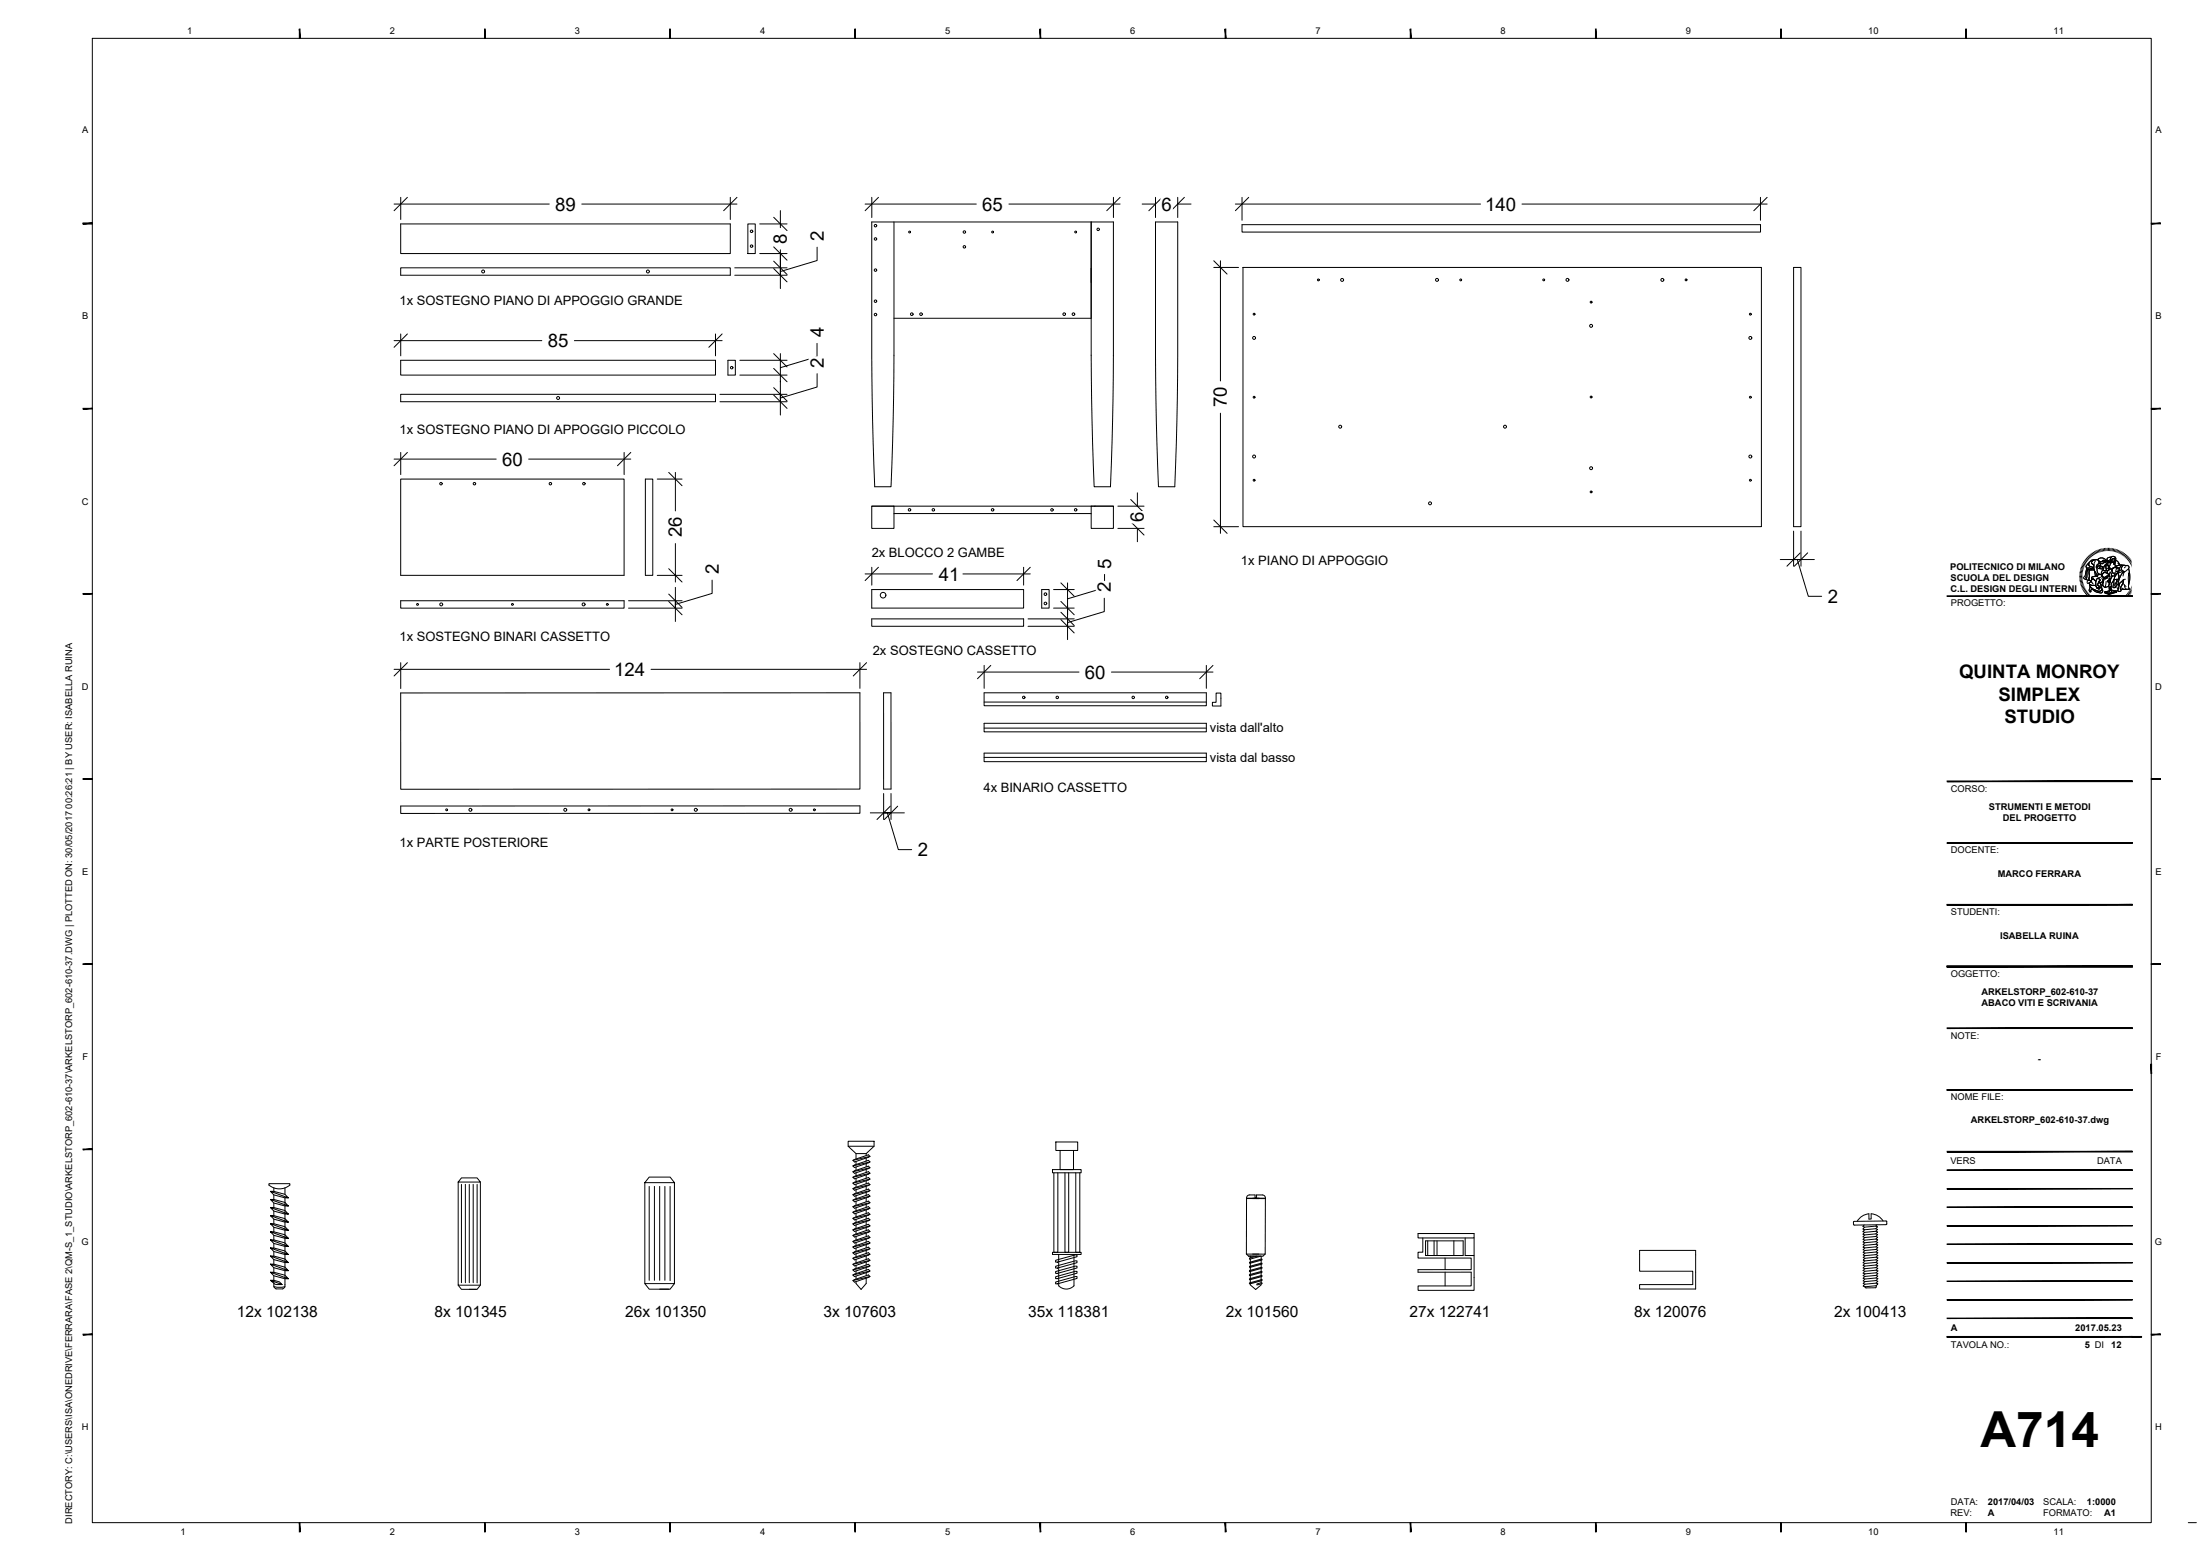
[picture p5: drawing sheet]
<svg xmlns="http://www.w3.org/2000/svg" width="594mm" height="420mm" viewBox="0 0 594 420" stroke-linecap="round" stroke-linejoin="round" font-family="sans-serif">
<!-- layer: ALTRE LINEE -->
<g fill="none" stroke="#000" stroke-width=".27">
<path d="M106.4 55.1h41.9M108.2 53.3v6M157.1 55.1h41.9M197.2 53.3v6M210.7 56.9v4.6M233.6 55.1h30M235.4 53.3v5.4M241.4 59.9v42l-.8 29.5h-4.4l-.8-29.5v-42h65.3l-.1 42-.7 29.5h-4.4l-.8-29.5v-42M272.4 55.1h30.1M300.7 53.3v5.4M308.4 55.1h3.6M312 59.9h6v42l-.8 29.5h-4.4l-.7-29.5z"/>
<path d="M312 53.3v5.4M318 55.1h3.6M318 53.3v5.4M333.6 55.1h66.2M335.4 53.3v6.2M411 55.1h66.2M475.4 53.3v6.2M108.2 72.3h89v2h-89zM108.2 60.5h89v8h-89zM198.4 74.3h14.1M198.4 72.3h14.1M201.9 60.5h2v8h-2z"/>
<path d="M205.2 60.5h7.3M205.2 68.5h7.3M210.7 72.3v2v-2M210.7 67.5v4.8M210.7 74.3v3.6M220.6 66.7v3.7l-9.9 2.9M327.8 72.2h6.7M329.6 70.4v32.5M335.4 60.7h140v2h-140zM335.6 72.2h140v70h-140zM484.3 72.2h2v70h-2zM106.4 92h39.9"/>
<path d="M108.2 97.3h85v4h-85zM108.2 90.2v5.9M155.1 92h39.9M193.2 90.2v5.9M196.6 97.3h2v4h-2zM199.8 97.3h12.7M210.7 95.5v11M220.6 92.7v3.6l-9.9 3M241.4 85.9h53.3M108.2 106.5h85v2h-85zM194.4 108.5h18.1M194.4 106.5h18.1"/>
<path d="M199.8 101.3h12.7M210.7 106.5v2v-2M210.7 108.5v3.6M220.6 100.9v3.6l-9.9 3M329.6 111.6v32.4M106.4 124h27.6M108.2 129.4h60.3v26h-60.3zM108.2 122.2v6M142.8 124h27.5M168.5 122.2v6M174.3 129.4h2v26h-2zM177.5 129.4h6.7"/>
<path d="M182.4 127.6v10.4M235.4 136.7h60.3M235.4 136.7h6v6h-6zM241.4 138.7h53.3M294.7 136.7h6v6h-6zM295.6 136.7h5.1M301.9 136.7h7M307.1 133.1v3.6M177.5 155.4h6.7M182.4 146.8v10.4M182.4 158.6v3.6M192.3 156.6v3.6l-9.9 3"/>
<path d="M233.6 155h18.2M235.4 159.2h41v5h-41zM235.4 153.2v4.8M260 155h18.2M276.4 153.2v4.8M281.3 159.2h2v5h-2zM284.5 159.2h5.6M288.3 157.4v9.7M298.3 155.1v3.6l-10 3M301.9 142.7h7M307.1 142.7v3.6M327.8 142.2h6.7"/>
<path d="M480.7 151.1h3.6M484.3 151.1h2h-2M484.3 143.4v9.5M485.3 151.1l3 9.9h3.6M486.3 143.4v9.5M486.3 151.1h3.6M108.2 162.2h60.3v2h-60.3zM108.2 178.9v7M169.7 162.2h14.5M169.7 164.2h14.5M182.4 162.2v2v-2M182.4 164.2v3.6"/>
<path d="M232.2 178.9v7M235.4 167.1h41v2h-41zM265.8 179.7v6.2M277.6 167.1h12.5M277.6 169.1h12.5M284.5 164.2h5.6M288.3 167.1v2v-2M288.3 169.1v3.6M298.2 161.5v3.6l-9.9 3M325.8 179.7v6.2M106.4 180.7h58.2M108.2 187.1h124v26h-124z"/>
<path d="M175.8 180.7h58.2M238.6 187.1h2v26h-2zM264 181.5h27.4M265.7 187.1h60.1v3.5h-60.1zM265.7 195.3h60.1v2.3h-60.1zM265.7 189.6h60.1M265.7 196.6h60.1M300.1 181.5h27.5M328.4 187.1h1.3v3.5h-2.3v-1h1zM108.2 217.6h124v2l-124 .1zM235 219.5h3.6M238.6 219.5h2h-2"/>
<path d="M238.6 214.3v7M239.6 219.5l3 9.9h3.6M240.6 214.3v7M240.6 219.5h3.6M265.7 203.4h60.1v2.3h-60.1zM265.7 204.5h60.1"/>
</g>
<!-- layer: viti -->
<g fill="none" stroke="#000" stroke-width=".27">
<circle cx="130.5" cy="73.3" r=".4"/>
<circle cx="175" cy="73.3" r=".4"/>
<circle cx="202.9" cy="66.5" r=".33"/>
<circle cx="202.9" cy="62.5" r=".33"/>
<circle cx="236.4" cy="60.9" r=".33"/>
<circle cx="236.4" cy="64.5" r=".33"/>
<circle cx="236.4" cy="72.9" r=".33"/>
<circle cx="245.6" cy="62.7" r=".25"/>
<circle cx="260.4" cy="66.7" r=".33"/>
<circle cx="260.4" cy="62.7" r=".33"/>
<circle cx="268" cy="62.7" r=".25"/>
<circle cx="290.5" cy="62.7" r=".25"/>
<circle cx="296.5" cy="61.9" r=".33"/>
<circle cx="356" cy="75.6" r=".25"/>
<circle cx="362.4" cy="75.6" r=".4"/>
<circle cx="388" cy="75.6" r=".4"/>
<circle cx="394.4" cy="75.6" r=".25"/>
<circle cx="416.9" cy="75.6" r=".25"/>
<circle cx="423.3" cy="75.6" r=".4"/>
<circle cx="448.9" cy="75.6" r=".4"/>
<circle cx="455.3" cy="75.6" r=".25"/>
<circle cx="197.6" cy="99.3" r=".33"/>
<circle cx="236.4" cy="84.9" r=".33"/>
<circle cx="236.4" cy="81.3" r=".33"/>
<circle cx="246.2" cy="84.8" r=".35"/>
<circle cx="248.7" cy="84.8" r=".35"/>
<circle cx="287.4" cy="84.8" r=".35"/>
<circle cx="289.9" cy="84.8" r=".35"/>
<circle cx="338.6" cy="91.2" r=".4"/>
<circle cx="338.6" cy="84.8" r=".25"/>
<circle cx="429.7" cy="88" r=".4"/>
<circle cx="429.7" cy="81.6" r=".25"/>
<circle cx="472.7" cy="91.2" r=".4"/>
<circle cx="472.7" cy="84.8" r=".25"/>
<circle cx="150.7" cy="107.5" r=".4"/>
<circle cx="338.6" cy="107.3" r=".25"/>
<circle cx="361.9" cy="115.2" r=".4"/>
<circle cx="406.4" cy="115.2" r=".4"/>
<circle cx="429.7" cy="107.2" r=".25"/>
<circle cx="472.7" cy="107.3" r=".25"/>
<circle cx="119.1" cy="130.6" r=".33"/>
<circle cx="128.1" cy="130.6" r=".33"/>
<circle cx="148.6" cy="130.6" r=".33"/>
<circle cx="157.7" cy="130.6" r=".33"/>
<circle cx="245.6" cy="137.7" r=".33"/>
<circle cx="252" cy="137.7" r=".33"/>
<circle cx="268" cy="137.7" r=".33"/>
<circle cx="284.1" cy="137.7" r=".33"/>
<circle cx="290.5" cy="137.7" r=".33"/>
<circle cx="338.6" cy="123.3" r=".4"/>
<circle cx="338.6" cy="129.7" r=".25"/>
<circle cx="386.2" cy="135.9" r=".4"/>
<circle cx="429.7" cy="126.4" r=".4"/>
<circle cx="429.7" cy="132.8" r=".25"/>
<circle cx="472.7" cy="123.3" r=".4"/>
<circle cx="472.7" cy="129.7" r=".25"/>
<circle cx="112.7" cy="163.2" r=".25"/>
<circle cx="119.1" cy="163.2" r=".4"/>
<circle cx="138.4" cy="163.2" r=".25"/>
<circle cx="157.6" cy="163.2" r=".4"/>
<circle cx="164" cy="163.2" r=".25"/>
<circle cx="238.5" cy="160.7" r=".76"/>
<circle cx="282.3" cy="162.9" r=".35"/>
<circle cx="282.3" cy="160.4" r=".35"/>
<circle cx="276.4" cy="188.3" r=".33"/>
<circle cx="285.5" cy="188.3" r=".33"/>
<circle cx="306" cy="188.3" r=".33"/>
<circle cx="315.1" cy="188.3" r=".33"/>
<circle cx="120.6" cy="218.7" r=".25"/>
<circle cx="127" cy="218.7" r=".4"/>
<circle cx="152.6" cy="218.7" r=".4"/>
<circle cx="159" cy="218.7" r=".25"/>
<circle cx="181.5" cy="218.7" r=".25"/>
<circle cx="187.9" cy="218.7" r=".4"/>
<circle cx="213.5" cy="218.7" r=".4"/>
<circle cx="219.9" cy="218.7" r=".25"/>
</g>
<!-- layer: G-ANNO-GEOMETRY -->
<g fill="none" stroke="#000" stroke-width=".27">
<path d="M78.3 320a4.4 4.4 0 0 1-5.7 0v-.4h5.7v.4M123.7 319.2v27.8h6v-27.8M124.6 318.1h4.2l.9 1.1h-6zM124.6 319.8v26.6M125.7 319.8v26.6M126.7 319.8v26.6M127.8 319.8v26.6M128.8 319.8v26.6M174.1 319.3h8l-1.1-1.5h-5.7l-1.2 1.5v27.3h8v-27.3M229 308.2h7v1.3l-2.1 2h-2.7l-2.2-2zM229 309.5h7M230.3 313.3l4.2-1.5 .4 .5-4.2 1.5z"/>
<path d="M230.3 314.8l4.2-1.5 .4 .4-4.2 1.6zM230.3 316.4l4.2-1.5 .4 .4-4.2 1.5zM230.3 317.9l4.2-1.5 .4 .4-4.2 1.5zM230.3 319.5l4.2-1.5 .4 .4-4.2 1.5zM231.2 311.5v1.5M231.2 313.6v.8M231.2 315.1v.9M231.2 316.7v.8M231.2 318.2v.9M231.2 319.8v.8M233.9 311.5v.5M233.9 312.7v.8"/>
<path d="M233.9 314.2v.9M233.9 315.8v.8M233.9 317.3v.9M233.9 318.8v.9M234.9 312.3l-4.6 1M234.9 313.7l-4.6 1.1M234.9 315.3l-4.6 1.1M234.9 316.8l-4.6 1.1M234.9 318.4l-4.6 1.1M234.9 319.9l-4.6 1.1M284.2 315.8h7.7v.9h-7.7zM284.6 316.7v21.5h1.1v-21.5"/>
<path d="M285.1 308.4h5.9v2.3h-5.9zM286.3 310.7v5.1h3.6v-5.1M287.6 316.7v21.5h1v-21.5M290.5 316.7v21.5h1.1v-21.5M73 326.1l.9 .9 3 .8h1l-4.9-1.7h.9l3 .8 1 .9M73 323.9l.9 .9 3 .8h1l-4.9-1.7h.9l3 .8 1 .9M73 321.7l.9 .9 3 .9h1l-4.9-1.8h.9l3 .8 1 1M73 330.4l.9 1 3 .8h1l-4.9-1.8h.9l3 .8 1 1M73 328.3l.9 .9 3 .8h1l-4.9-1.7h.9l3 .8 1 .9M73 334.8l.9 1 3 .8h1l-4.9-1.8h.9l3 .8 1 1M73 332.6l.9 1 3 .8h1l-4.9-1.8h.9l3 .8 1 1M73 339.2l.9 .9 3 .8h1l-4.9-1.7h.9l3 .8 1 .9"/>
<path d="M73 337l.9 .9 3 .8h1l-4.9-1.7h.9l3 .8 1 .9M73.9 320.8v.9M73.9 322.6v1.3M73.9 324.8v1.3M73.9 327v1.3M73.9 329.2v1.2M73.9 331.4v1.2M73.9 333.6v1.2M73.9 335.8v1.2M73.9 337.9v1.3M76.9 323.5v23.8l-.3 .6-2.1 .1-.4-.3-.1-.4-.1-2.8M76.9 320.8v1.7"/>
<path d="M175.3 320.4v25.3M176.7 320.4v25.3M178.1 320.4v25.3M179.5 320.4v25.3M181 320.4v25.4M230.3 321l4.2-1.5 .4 .4-4.2 1.5zM230.3 322.6l4.2-1.5 .4 .4-4.2 1.5zM230.3 324.1l4.2-1.5 .4 .4-4.2 1.5zM230.3 325.8l4.2-1.5 .4 .5-4.2 1.5zM230.3 327.3l4.2-1.5 .4 .4-4.2 1.6zM230.3 329l4.2-1.5 .4 .4-4.2 1.5zM230.3 330.5l4.2-1.5 .4 .4-4.2 1.5z"/>
<path d="M230.3 332.1l4.2-1.5 .4 .4-4.2 1.5zM230.3 333.6l4.2-1.5 .4 .4-4.2 1.5zM230.3 335.2l4.2-1.5 .4 .4-4.2 1.6zM230.3 336.7l4.2-1.5 .4 .4-4.2 1.5zM230.3 338.3l4.2-1.5 .4 .4-4.2 1.5zM230.3 339.8l4.2-1.5 .4 .4-4.2 1.5zM231.2 321.3v.9M231.2 322.9v.8M231.2 324.4v1.1M231.2 326.1v.9M231.2 327.6v1M231.2 329.3v.8"/>
<path d="M231.2 330.8v.9M231.2 332.4v.8M231.2 333.9v.9M231.2 335.5v.8M231.2 337v.9M231.2 338.6v.8M233.9 320.3v1M233.9 321.9v.9M233.9 323.5v1M233.9 325.2v.8M233.9 326.7v1M233.9 328.3v.9"/>
<path d="M233.9 329.8v1M233.9 331.5v.8M233.9 333v.9M233.9 334.6v.8M233.9 336.1v.9M233.9 337.6v.9M233.9 339.1v1M234.9 321.5l-4.6 1.1M234.9 323l-4.6 1.1M234.9 324.8l-4.6 1M234.9 326.2l-4.6 1.1M234.9 327.9l-4.6 1.1"/>
<path d="M234.9 329.4l-4.6 1.1M234.9 331l-4.6 1.1M234.9 332.5l-4.6 1.1M234.9 334.1l-4.6 1.1M234.9 335.6l-4.6 1.1M234.9 337.2l-4.6 1.1M234.9 338.7l-4.6 1.1M284.2 338.2h7.7v.5h-7.7zM285.9 338.7v8.5a2.85 2.85 0 0 0 4.1 0v-8.5M336.6 338.6h3.4M336.6 323.5h5.1M336.6 323.6l5.1 .1"/>
<path d="M337.6 340v.8M337.6 339.2v.5M338.3 338.6h3.3l.1-15.1a.8 .8 0 0 0-.8-.8h-1.6v.8h-.4v-.8h-1.5a.82 .82 0 0 0-.8 .8v15.1l.6 .6h3.8l.6-.6M339.4 339.2l-2 .5v.3l3.1-.8M340.6 339.2v.8M382.9 333.1h15.2v1.2h-15.2zM384.2 334.3v3.8h-1.3v1.6h14.4v3.1h-14.4v.7h14.4v3.7h-14.4v1.2h15.2v-9.4h-2.5v-4.7M385 335.1h10.1v3.9h-10.1zM385.5 335.1v3.9M387.3 335.1v3.9M388 335.1v3.9M390.2 339.7v3.1"/>
<path d="M392.6 335.1v3.9M398.1 334.3v4.7M442.8 337.6h15.1v10.5h-15.1v-1.2h14.3v-3.6h-14.3zM504.7 327.7v1.5h.6v-1.5M73 343.5l.9 1 3 .8h1l-4.9-1.8h.9l3 .8 1 1M73 341.4l.9 .9 3 .8h1l-4.9-1.7h.9l3 .8 1 .9M73 345.7l1.2 1.1 2 .1-3.2-1.2h.9l1.6 .4 .7 .8M73.9 340.1v1.3M73.9 342.3v1.2M74.1 347.5l1.1 .1 1.6-.1M123.7 347l.9 1.2h4.2l.9-1.2M126.7 348.2h1.9"/>
<path d="M174.1 346.6l1.2 1.5h5.7l1.1-1.5M178.1 348.1h2.5M230.3 341.4l4.2-1.5 .4 .4-4.2 1.5zM230.3 342.9l4.2-1.5 .4 .4-4.2 1.5zM230.3 344.3l4.2-1.5 .4 .4-4.2 1.5zM230.3 345.8l4.2-1.5 .4 .4-4.2 1.5zM231.2 340.1v.9M231.2 341.7v.8M231.2 343.2v.7M231.2 344.6v.8M233.9 345.1v1.5l-1.4 1.6-1.3-1.6v-.5M233.9 340.8v.8"/>
<path d="M233.9 342.3v.7M233.9 343.6v.9M234.9 340.3l-4.6 1.1M234.9 341.8l-4.6 1.1M234.9 343.2l-4.6 1.1M234.9 344.7l-4.6 1.1M285.1 340.3l5.7-1.4v.4l-5.3 1.5h-.4zM285.1 341.9l5.7-1.4v.5l-5.3 1.4h-.4zM285.1 343.3l5.7-1.4v.5l-5.3 1.4h-.4zM285.1 344.8l5.7-1.5v.5l-5.3 1.5h-.4zM285.1 346.2l5.7-1.5v.5l-5.3 1.5h-.4zM337.4 344.2l3.4-.9v.3l-3.2 .8h-.2z"/>
<path d="M337.4 345.3l3.4-.9v.3l-3.2 .8h-.2zM337.4 346.4l3.4-.8v.2l-3.2 .9h-.2zM337.4 340.9l3.4-.9v.2l-3.2 .9h-.2zM337.4 342l3.4-.9v.2l-3.2 .9h-.2zM337.4 343.1l3.4-.9v.3l-3.2 .8h-.2zM337.6 346.7v.3l1.5 1.2 1.4-1.2v-.3M337.6 344.4v.8M337.6 345.5v.9M337.6 341.1v.8M337.6 342.2v.8M337.6 343.3v.8M339.4 346.7l1.4-.3v.2l-1.2 .3h-.2z"/>
<path d="M340.5 345.6h.1M340.5 344.7v.9M340.5 345.9v.5M340.6 343.6l-.1 .8M340.6 341.4v.8M340.6 342.5v.8M340.6 340.3v.8M390.2 343.5v3.7"/>
</g>
<!-- layer: 0 -->
<g fill="none" stroke="#000" stroke-width=".27">
<path d="M110 53.3l-3.6 3.6M199 53.3l-3.6 3.6M208.9 58.7l3.6 3.6M237.2 53.3l-3.6 3.6M302.5 53.3l-3.6 3.6M313.8 53.3l-3.6 3.6M319.8 53.3l-3.6 3.6M337.2 53.3l-3.6 3.6M477.2 53.3l-3.6 3.6M208.9 66.7l3.6 3.6M208.9 70.5l3.6 3.6M208.9 72.5l3.6 3.6"/>
<path d="M327.8 70.4l3.6 3.6M110 90.2l-3.6 3.6M195 90.2l-3.6 3.6M208.9 95.5l3.6 3.6M208.9 99.5l3.6 3.6M208.9 104.7l3.6 3.6M208.9 106.7l3.6 3.6M110 122.2l-3.6 3.6M170.3 122.2l-3.6 3.6M180.6 127.6l3.6 3.6M305.3 134.9l3.6 3.6M180.6 153.6l3.6 3.6"/>
<path d="M237.2 153.2l-3.6 3.6M278.2 153.2l-3.6 3.6M286.5 157.4l3.6 3.6M305.3 140.9l3.6 3.6M327.8 140.4l3.6 3.6M486.1 149.3l-3.6 3.6M488.1 149.3l-3.6 3.6M110 178.9l-3.6 3.6M180.6 160.4l3.6 3.6M180.6 162.4l3.6 3.6M234 178.9l-3.6 3.6M267.6 179.7l-3.6 3.6"/>
<path d="M286.5 162.4l3.6 3.6M286.5 165.3l3.6 3.6M286.5 167.3l3.6 3.6M327.6 179.7l-3.6 3.6M240.4 217.7l-3.6 3.6M242.4 217.7l-3.6 3.6M500.6 329.9l8.7-.2 .2 .2v.6l-.2 .2-8.6 .1-.2-.2zM504.7 327.8l-1.1 .2-1 .5-1.1 1.3M505.3 327.8l1.1 .2 1 .5 1.1 1.2M506.5 331.1l.5 .2-.5 .5-3 .3-.5-.2 .5-.5M506.5 331.8l.5 .2-.5 .5-3 .3-.5-.2 .5-.5M506.5 332.5l.5 .2-.5 .5-3 .3-.5-.2 .5-.5"/>
<path d="M506.5 333.2l.5 .2-.5 .5-2.9 .3-.6-.2 .5-.5M506.5 333.9l.5 .2-.4 .5-3 .3-.5-.2 .5-.5M506.6 334.6l.5 .2-.5 .5-3 .3-.5-.2 .5-.5M506.6 335.3l.5 .2-.5 .5-3 .3-.5-.2 .5-.5M506.6 336l.5 .2-.5 .5-3 .3-.5-.2 .5-.5M506.6 336.7l.5 .2-.5 .5-3 .3-.5-.2 .5-.5M506.6 337.4l.5 .2-.5 .5-3 .3-.5-.2 .5-.5M506.6 338.1l.5 .2-.5 .5-3 .3-.5-.2 .5-.5M506.6 338.8l.5 .2-.5 .5-3 .3-.5-.2 .5-.5M506.6 339.5l.5 .2-.5 .5-3 .3-.5-.2 .5-.5M506.9 330.7l-.4 .4-3 .3-.5-.2 .4-.4M503.6 346.8l-.5 .5 .5 .2"/>
<path d="M503.6 343.3l-.5 .5 .5 .2M503.6 344l-.5 .5 .5 .2M503.6 347.5h.1M506.6 340.2l.5 .2-.5 .5-3 .3-.5-.2 .5-.5M506.6 340.9l.5 .2-.5 .5-3 .3-.5-.2 .5-.5M506.6 341.6l.5 .2-.5 .5-3 .3-.5-.2 .5-.5M506.6 344.4l.5 .2-.5 .5-3 .3-.5-.2 .5-.5M506.6 342.3l.5 .2-.5 .5-3 .3-.5-.2 .5-.5M506.6 345.1l.5 .2-.5 .5-3 .3-.5-.2 .5-.5M506.6 345.8l.5 .2-.5 .5-3 .3-.5-.2 .5-.5M506.6 343l.5 .2-.5 .5-3 .3M506.6 346.5l.5 .2-.5 .5-3 .3"/>
<path d="M506.6 343.7l.5 .2-.5 .5-3 .3M506.6 347.2l-.2 .5-2.5 .1-.2-.3"/>
</g>
<!-- layer: G-ANNO-LOGO -->
<g fill="none" stroke="#000" stroke-width=".27">
<path d="M561.6 155.7h.6M561.6 155.3h.6M561.6 154.9l.7 .1M561.6 154.6l.7 .1M561.7 154.2l.7 .2M561.8 153.9l.6 .1M561.9 153.5l.6 .2M562 153.2l.6 .2M562.1 152.9l.6 .2M562.2 152.5l.6 .3M562.2 156h-.6M562.3 156.3l-.7 .1"/>
<path d="M562.3 156.6l-.7 .1M562.4 157l-.7 .1M562.4 152.2l.6 .3M562.4 157.3l-.6 .1M562.5 157.6l-.6 .2M562.6 151.9l.5 .3M562.6 157.9l-.6 .2M562.7 158.2l-.6 .2M562.7 151.6l.6 .4M562.8 158.5l-.6 .3M562.9 151.3l.6 .4M563 158.8l-.6 .3"/>
<path d="M563.1 159.1l-.6 .3M563.2 151l.5 .4M563.3 159.4l-.6 .3M563.4 150.7l.5 .5M563.4 153.3l.7 .1a.85 .85 0 0 0 1.3-.2l.1 .6-.9 .1a.78 .78 0 0 1-1.2-.5zM563.5 153.3v.4M563.5 159.6l-.6 .4M563.6 150.5l.5 .4M563.6 153.8l-.2 .6-.2 1.3-.3 .7 .4 .1M563.7 159.9l-.6 .4M563.7 152.3l.4-.2-.1 .3a.83 .83 0 0 0 1 .7l.3 .2-.1 .1a.74 .74 0 0 1-1.1 0h-.3a.51 .51 0 0 1-.5-.4 .51 .51 0 0 1 .3-.6zM563.9 150.2l.4 .5"/>
<path d="M563.9 153.8l-.3 .5-.1 1.6-.2 .6 .7 .2M563.9 153.8l.4 .1-.2 .5 .1 1.2-.1 1-.1 .1a.44 .44 0 0 1-.6-.2 .44 .44 0 0 1 .1-.6l.1-1.4zM564.1 152.1l-.6 .5a.44 .44 0 0 0-.2 .5 .44 .44 0 0 0 .5 .3h.6a.65 .65 0 0 0 1-.2M564.1 150l.5 .5M564.1 157.4v.1a1.21 1.21 0 0 0 1.8 .4M564.2 151.8l.6-.5 1.3-.2a1 1 0 0 0-1.2 1l.5 .4v.7l-.6-.1a.67 .67 0 0 1-.8-.7zM564.3 157.8l.1 .5 .7 .7 1.9 .9M564.3 157.8l.6 .3 1-.2 .5 .8-.1 .2 .2-.2 .3 .4-.2-.5 .3 .4-.1-.5 .4 .1-.8-.6 .3-.8 .4 .2 .3 1a.79 .79 0 0 1 .1 .9 .79 .79 0 0 1-.9 .3l-1.7-.8-.5-.5zM564.3 153.9l1.2-.1 .6 1.2-.1 .5-.3 .1a.6 .6 0 0 0-.7 .1 .6 .6 0 0 0-.2 .6l.2 .1-.4 .5a.56 .56 0 0 1-.5-.8v-1.7zM564.3 153.9l-.2 .6 .1 2.2M564.4 149.7l.4 .6M564.4 158.4v.2a.82 .82 0 0 0 0 1.2l.3-.2-.2-.1a.51 .51 0 0 1 .4-.4 .51 .51 0 0 1 .5 .4l.9 .4a1.3 1.3 0 0 0 1.5-.1l-.2-.7"/>
<path d="M564.4 158.4l.8 .7 1.4 .6 .7-.1 .3-.6a.65 .65 0 0 1 0 1 .65 .65 0 0 1-.9 0l-1.3-.6a.44 .44 0 0 0-.5-.3 .44 .44 0 0 0-.3 .5v.2h-.2a.85 .85 0 0 1 0-1.2zM564.6 156.9a.5 .5 0 0 0-.8-.1 .5 .5 0 0 0 .1 .7 .61 .61 0 0 1 .6-.3 .61 .61 0 0 1 .5 .3l.3 .2M564.7 149.5l.4 .6M564.8 156.6l.5-.3 .1 .1a.73 .73 0 0 1 .5 1.1v.4a1.29 1.29 0 0 1-1.7-.4l.1-.2 .5-.1-.2-.3zM564.8 155.9l1.2-.4 .3 .1 .2-.4 .5-.1 .6 .2 .4 .5a.91 .91 0 0 1-.3 1.2 .65 .65 0 0 1-1 .2l.1-.1a.47 .47 0 0 0 .1-.8 .47 .47 0 0 0-.8 .2l-.1 .4-.7-.6a.29 .29 0 0 1-.5 0 .29 .29 0 0 1 0-.4zM565 149.3l.3 .6M565.1 151.4a.93 .93 0 0 1 1.1-.3 .93 .93 0 0 1 .6 1l-.3 .3a1 1 0 0 0-.2 1.4 .99 .99 0 0 0 .7 1.3l-.5 .1-.1 .4a.37 .37 0 0 1-.4-.2 .37 .37 0 0 1 0-.4l-.6-1.3v-1.2a.56 .56 0 0 1-.5-.4 .56 .56 0 0 1 .2-.7zM565.2 156.2l.7 .7M565.2 156.3l-.5 .4 .1 .5M565.3 149.1l.3 .6M565.3 153.2l-.4-.1a.75 .75 0 0 1-.9-.7l.2-.6 .5-.5 .8-.2a.82 .82 0 0 1 1.1 .2 .82 .82 0 0 1-.1 1.1 1 1 0 0 0-.2 1.4 .99 .99 0 0 0 .7 1.3l-.5 .1M565.5 153.8h-2.1l-.3 1.5-.5 .7 .3 .3"/>
<path d="M565.6 148.9l.3 .6M565.6 154.2l.2 1.4M565.8 151.4l-.3 .7-.1 1.6 .7 1.3-.1 .5 .4 .1 .1-.4M565.9 148.8l.3 .6M566 155.5l-.4 .1a.59 .59 0 0 0-.6 .1 .59 .59 0 0 0-.2 .6l.2 .1M566.1 151.1a.87 .87 0 0 0-.9 .2 .87 .87 0 0 0-.2 1l.4 .2M566.2 156.4a.45 .45 0 0 1 .6-.1 .45 .45 0 0 1 .2 .6l-.6 1.1 .8 .6-.4-.1 .1 .5-.3-.4 .1 .5-.2-.4-.2 .2 .1-.2-.4-.6-.1-.9zM566.2 148.6l.3 .6M566.3 156.3a.47 .47 0 0 1 .7 .1 .47 .47 0 0 1-.2 .7l-.4 .9 .8 .7-.4-.2 .1 .5-.3-.4 .1 .5-.2-.4-.2 .2 .1-.2-.4-.6v-1.2zM566.3 152.5l1-.4-.1 .5-1.1 .5zM566.4 153l.8-.3 .2 .2-.4 .2 .2 .4a.6 .6 0 0 1-.8-.5zM566.4 153a.57 .57 0 0 0 .8 .5"/>
<path d="M566.5 151.2l.7-.6 1 .2a.3 .3 0 0 1 .4 .4 .3 .3 0 0 1-.4 .2l-.3-.2-.7 .5-.4-.2M566.6 148.5l.2 .6M566.7 150.9l1-.3 .7 .4a.22 .22 0 0 1 .2 .3 .22 .22 0 0 1-.3 .2l-.4-.2-.4 .4h-.4l-.6-.5zM566.8 151.5l.7 .2 .5-.5 .3 .3-.2 .5-.4 .3-.4-.2-.6 .1zM566.9 148.4l.2 .6M567 155.1l.6 .2 .4 .6a.82 .82 0 0 1-.2 1.1h-.1M567.1 157.4l.3 1a.79 .79 0 0 1 .1 .9 .79 .79 0 0 1-.9 .3M567.1 153h.9l-.3 .1a.38 .38 0 0 1-.4 .6 .38 .38 0 0 1-.3-.6zM567.1 152.7l.3 .2M567.2 156l-.8 .2M567.2 152.4v.2l-1.1 .5M567.2 148.3l.2 .6"/>
<path d="M567.3 152.1l-.3 .5M567.4 155.6l.8 .5M567.5 153a.34 .34 0 0 0-.4 .3 .34 .34 0 0 0 .4 .3 .34 .34 0 0 0 .2-.5l.3-.1-.7 .1M567.5 156.1a.7 .7 0 0 1 .2 .9 .7 .7 0 0 1-1 .3M567.6 155.3l.1-.4a.91 .91 0 0 1 1.3-.1l.3 .2a.32 .32 0 0 1 .2 .3 .32 .32 0 0 1-.3 .3l-1.2 .3 .6 .4 .4-.2 .1-.4a.37 .37 0 0 0 .4-.3 .37 .37 0 0 0-.2-.4l-.6-.4h-.6l-.5 .7-.2-.1v-.4l.5-.9 .2 .2h1.1l.5-.4v-.3l.6 .2v.5a.61 .61 0 0 1-.1 .9l.1 .8-.3 .4-.5 .3-.1 .4-.3-.1 .1 .3a.23 .23 0 0 1 .4 .1 .23 .23 0 0 1-.1 .3l.3-.2-.4 1.1a.96 .96 0 0 1-1.4-.1l-.4-.4 .3-.6 .2-1.1M567.6 155.1l.6-.5 .6 .1 .5 .3a.32 .32 0 0 1 .2 .5 .32 .32 0 0 1-.5 .1l-.3 .1a.5 .5 0 0 1-.6 .3 .5 .5 0 0 1-.4-.5zM567.6 148.2l.1 .7M567.6 157.9l.8 .7M567.8 152l.1 .1M567.9 151.6l.2 .1M567.9 157.3l.1 .9M567.9 153.9a1.29 1.29 0 0 0-.5 1.3"/>
<path d="M567.9 148.1l.1 .7M568 151.7h-.1M568 155.9l1.2-.3-.2 .5-.4 .2-.5-.1zM568 156.8l-.3 .9-.4 .4M568.3 151.8l.8-.2a.29 .29 0 0 1 .2 .5 .29 .29 0 0 1-.5 0zM568.3 148.1l.1 .7M568.3 151.5l-.2 .5-.4 .2-.4-.1-.6 .1M568.3 152.7l.5-.2h.5l.4 1a.22 .22 0 0 1-.1 .3 .22 .22 0 0 1-.3-.1 .22 .22 0 0 1 .2-.3l-.2-.7a.44 .44 0 0 0-.7-.1 .44 .44 0 0 0 .1 .7v.1a.43 .43 0 0 1 .2 .4 .43 .43 0 0 1-.4 .4l-.7-.4zM568.4 159.8l2-.4 1.2 .2-2.1 .6zM568.4 159.8l1.1 .4v.3l-1.1-.4zM568.6 152.6l.4-.1 .3 .2 .2 .5a.64 .64 0 0 1-.1 .7 .64 .64 0 0 1-.7 .2zM568.6 148l.1 .7"/>
<path d="M568.7 151.6l.1-.2a.53 .53 0 0 1 .8 .5l-.3 .1M568.7 157l-.3 1.6 1.1-.2M568.7 156.1l.1 .1M568.8 151.4a.53 .53 0 0 1 .8 .5l-.3 .1-.2-.4-.4 .1zM568.8 155.7l.2 .1M568.8 156l.1 .1M568.9 155.8l-.1 .1M568.9 152.8v.1M569 152.8l-.2 .1M569 148v.7M569.1 151.8a.44 .44 0 0 0-.8 .1h.3a.34 .34 0 0 0 .4 .2 .34 .34 0 0 0 .2-.4l-.1-.1v.3M569.1 154.1v.7"/>
<path d="M569.1 156.8l.3 .1 .1-.5 .5-.2-.5 1.3a.23 .23 0 0 0 .1-.3 .23 .23 0 0 0-.4-.1zM569.2 155.6l-.2 .5a.51 .51 0 0 1-.8-.1M569.2 152.7l.2 .2-.1 .1M569.3 152.8a.43 .43 0 0 0-.6-.2 .43 .43 0 0 0 0 .7 .51 .51 0 0 1-.1 .9 .51 .51 0 0 1-.7-.5l.4-1 .7-.3 .6 .5 .2 .8-.3 .2-.2-.4M569.4 148l-.1 .7M569.4 153.1l-.2 .1M569.4 153a.42 .42 0 0 1 0 .6 .42 .42 0 0 1-.6-.1h-.1M569.4 153.8l-.2 .3h-.5M569.6 151.9v-.1a.99 .99 0 0 1 0 1.2M569.6 156.4h.1M569.6 157l-.1 .5 .3-.2M569.7 151.4l.1 .4"/>
<path d="M569.7 153.4l-.1-.5a.87 .87 0 0 0 0-1.1l-.3-.4a.39 .39 0 0 1-.4-.3 .39 .39 0 0 1 .3-.5l.4-.1a.26 .26 0 0 1 .4 0 .26 .26 0 0 1-.1 .4v1.1h.2l.1-.5a.42 .42 0 0 0 .3 .4 .42 .42 0 0 0 .4-.2l-.1 .7 .3-.2 .3 .7-1.1 .7M569.7 148v.7M569.8 156.7l-.2 .3v-.2M569.8 154.4l-.2 1.4M569.8 153.6l.4 .3M569.8 158.5l.2-.1 .2 1-.3-.5-.4 .7zM569.9 155.6l-.4 .3v.5M570 156.2l-.4 .2-.2 .5h-.4l.3 .3 .3-.1M570 154.5l-.4 .8M570.1 148.1l-.1 .6M570.1 150.5l.6-.3 .6 .5v.9l-.4 .8v-.7l.3-.5a.32 .32 0 0 0-.2-.4 .32 .32 0 0 0-.4 .1l-.3 .1-.2 1h-.2l-.1-.8zM570.1 150.5h-.5a.62 .62 0 0 0-.6 .7"/>
<path d="M570.2 151.5l.2 .4 .5-.2M570.2 150.3h.7l.5 .5-.1 .7-.4 .9v-.7l.3-.5a.32 .32 0 0 0-.2-.4 .32 .32 0 0 0-.4 .1l-.3 .2-.2 .9h-.2l-.1-.8zM570.3 153.6l.2-.1a1.58 1.58 0 0 1 1.9 .2l-.1 .5a1.28 1.28 0 0 1-1.2 .8l-.7-.5zM570.3 151l.4-.1a.29 .29 0 0 1 .4 0 .29 .29 0 0 1 .1 .4l-.3 .4a.4 .4 0 0 1-.4 .2 .4 .4 0 0 1-.3-.4zM570.3 151.2l.3 .1M570.4 155.6l.8-.1-.7 1.5a1.53 1.53 0 0 0-.5 1.5h-.2l-.2 .5-.2-.9zM570.4 155.6l-1 2.5 .2 .9-.1 .9 .4-1 .3 .9-.2-1.4-.4 .6M570.4 148.1l-.1 .7M570.4 151.7h.1M570.4 154.6a.64 .64 0 0 0 0 1l.9-.2 .4-.6M570.4 151.3h.1M570.5 151.6h.1"/>
<path d="M570.8 148.2l-.2 .6M570.8 151.4l.2 .1M570.9 156.5l.7-.1-.5 1.4 .2 .7-.3 .2-.4-.1zM570.9 151.4v.1M571.1 152.2l.3 .7M571.1 154.7h.1M571.1 148.3l-.1 .6M571.2 153.1a2.29 2.29 0 0 1 1.8-.5l-.7 .9zM571.2 155.5l-.7 1.5a1.31 1.31 0 0 0-.4 1.4l-.1 .1M571.3 154.6l-.3 .1M571.3 151.2v.1a1.28 1.28 0 0 1 .9 1l.3 .3h-.3a.63 .63 0 0 1-.9 .1 .63 .63 0 0 1-.2-.8zM571.3 151.3l.6 .3 .3 .7"/>
<path d="M571.3 155h-.1M571.5 148.4l-.2 .6M571.5 159.6v.3l-2 .6-1.1-.4v-.3l1.1 .4 2-.6a6.1 6.1 0 0 0-3.1 .2M571.6 156.5l-.5 1.5a.43 .43 0 0 1-.1 .7l-.4-.2 .2-1.9M571.8 154.6h.4l-.1 .7a.67 .67 0 0 1-.5 1.1l-.8 .2 .4-1.1zM571.8 148.5l-.2 .6M571.9 154.3l-.1 .4M571.9 153.3l.3 .1 .2 .4M571.9 152.1l.6 .5M572 156.4l-1.2 .2M572 157.8l-.1 .2 .3 .2M572.1 148.6l-.2 .6"/>
<path d="M572.2 154.6l-.1 1.3-.2 .9a1.82 1.82 0 0 0-.1 2.1l.2 .1M572.3 157.5l1.1-1-.5 1.6a1.26 1.26 0 0 0-.2 1.4v.1a.46 .46 0 0 1-.8 0 .46 .46 0 0 1 .1-.7zM572.3 153.5a1.05 1.05 0 0 1 1.7-.7 .56 .56 0 0 1 .8 .1 .56 .56 0 0 1-.2 .8l-.3 .3a1.09 1.09 0 0 1-1.9-.2M572.4 153.8l-.5 .6a.7 .7 0 0 1-.5 .6 .7 .7 0 0 1-.7-.2 .76 .76 0 0 1-.1-1.3l.5-.2a.34 .34 0 0 1 .5 .2 .34 .34 0 0 1-.3 .4l.1 .2a.24 .24 0 0 0 .2 .3 .24 .24 0 0 0 .3-.2l.1-.3-.1-.5-.6-.2-.7 .2-.4 .4 .1 .3M572.4 155.3l.1 .6M572.5 148.7l-.3 .7M572.8 148.9l-.3 .6M572.9 154.5l-.9 .1M572.9 158.7l.6 .4M573.1 149.1l-.3 .6M573.1 152.6a2.39 2.39 0 0 0-2 .5M573.3 157.5l.8 .9"/>
<path d="M573.3 154.5a6.5 6.5 0 0 0-1.4 3.4l1.5-1.4 .5-.1M573.4 152.6l.7 .2a.5 .5 0 0 1 .7 .1 .5 .5 0 0 1 0 .6l.2 1.1a7.9 7.9 0 0 1-.2 3.7l.3 .8h-2.5l.8-2.6-1.5 1.4a5.7 5.7 0 0 1 1.5-3.4l.4-.1a.93 .93 0 0 1-1-.8 .93 .93 0 0 1 .6-1zM573.4 152.6a.91 .91 0 0 0-.5 1.1 .91 .91 0 0 0 .9 .7M573.4 149.3l-.4 .5M573.4 156.5l-.5 1.6a1.24 1.24 0 0 0-.2 1.4l-.1 .2a.45 .45 0 0 1-.7-.1 .45 .45 0 0 1 .1-.7l.3-1.3M573.5 154.5l-.2 1M573.7 158l.2 .8 .4 .3M573.7 149.5l-.4 .5M574 153l-.3 .3M574 149.7l-.4 .5M574.3 149.9l-.5 .5M574.5 150.1l-.5 .5"/>
<path d="M574.7 154.7l.1 3.3M574.8 150.4l-.5 .5M574.8 153.6a9.8 9.8 0 0 1 0 4.9l.3 .6h-2.5M574.9 159.8l.5 .4M575 150.7l-.5 .4M575.1 159.5l.5 .4M575.2 150.9l-.5 .5M575.2 159.2l.6 .4M575.4 159l.6 .3M575.5 151.2l-.6 .4M575.5 158.7l.7 .3M575.7 151.5l-.6 .4"/>
<path d="M575.7 158.4l.6 .2M575.8 158.1l.6 .2M575.8 151.8l-.5 .4M575.9 157.7l.6 .3M576 157.4l.6 .2M576 152.1l-.6 .3M576.1 157.1l.6 .2M576.1 156.8l.7 .1M576.2 156.5l.6 .1M576.2 152.5l-.6 .2M576.2 156.2h.7M576.2 155.9h.7"/>
<path d="M576.3 152.8l-.6 .2M576.4 153.1l-.6 .2M576.6 153.5l-.7 .2M576.7 153.8l-.7 .2M576.7 154.1l-.6 .2M576.8 154.5l-.7 .1M576.8 154.9h-.6M576.9 155.2l-.7 .1M576.9 155.6h-.7M563.9 160.2l-.6 .4M564.1 160.4l-.5 .5M564.3 160.6l-.5 .5"/>
<path d="M564.5 160.9l-.4 .5M564.8 161.1l-.4 .5M565 161.3l-.4 .5M565.3 161.5l-.4 .5M565.6 161.6l-.4 .6M565.9 161.8l-.4 .6M566.2 161.9l-.3 .7M566.4 162.1l-.2 .6M566.7 162.2l-.2 .6M567.1 162.3l-.3 .7M567.4 162.4l-.2 .7M567.7 162.5l-.2 .7"/>
<path d="M568 162.6l-.1 .6M568.3 162.6l-.1 .7M568.6 162.6v.7M569 162.7l-.1 .6M569.3 162.7v.6M569.5 160.2l2.1-.6-.1 .3-2 .6zM569.5 160.2v.3M569.6 162.6l.1 .7M570 162.6v.7M570.3 162.6l.1 .7M570.6 162.5l.1 .7M570.9 162.5l.2 .6"/>
<path d="M571.2 162.4l.2 .6M571.5 162.3l.3 .6M571.8 162.2l.3 .6M572.1 162l.3 .6M572.4 161.9l.3 .6M572.7 161.7l.4 .6M573 161.6l.4 .5M573.3 161.4l.4 .5M573.5 161.2l.4 .5M573.8 161l.4 .5M574 160.8l.5 .5M574.2 160.5l.5 .5"/>
<path d="M574.5 160.3l.5 .4M574.7 160l.5 .5"/>
</g>
<!-- layer: G-ANNO-TTLB -->
<g fill="#fff" stroke="#fff" stroke-width=".27">
<path d="M550.8 161l30.8 4.3-5.8-4.3zM550.8 161l30.8 4.3h-30.8z"/>
<path d="M575.8 146.5h5.8l-5.8 14.5zM581.6 146.5l-5.8 14.5 5.8 4.3z"/>
</g>
<path d="M550.8 161h25v-14.5h5.8v18.8h-30.8z" fill="none" stroke="#fff" stroke-width=".27"/>
<g fill="#000" stroke="#000" stroke-width=".27">
<path d="M80.8 7.8l.2 2.6v-2.6zM80.8 7.8l.2 2.6h-.2z"/>
<path d="M130.8 7.8l.2 2.6v-2.6zM130.8 7.8l.2 2.6h-.2z"/>
<path d="M180.8 7.8l.2 2.6v-2.6zM180.8 7.8l.2 2.6h-.2z"/>
<path d="M230.8 7.8l.2 2.6v-2.6zM230.8 7.8l.2 2.6h-.2z"/>
<path d="M280.8 7.8l.2 2.6v-2.6zM280.8 7.8l.2 2.6h-.2z"/>
<path d="M330.8 7.8l.2 2.6v-2.6zM330.8 7.8l.2 2.6h-.2z"/>
<path d="M380.8 7.8l.2 2.6v-2.6zM380.8 7.8l.2 2.6h-.2z"/>
<path d="M430.8 7.8l.2 2.6v-2.6zM430.8 7.8l.2 2.6h-.2z"/>
<path d="M480.8 7.8l.2 2.6v-2.6zM480.8 7.8l.2 2.6h-.2z"/>
<path d="M530.8 7.8l.2 2.6v-2.6zM530.8 7.8l.2 2.6h-.2z"/>
<path d="M22.4 60.4h2.5v-.1zM22.4 60.3h2.5l-2.5 .1z"/>
<path d="M22.4 60.4h2.5v-.1zM22.4 60.3h2.5l-2.5 .1z"/>
<path d="M580.9 60.4h2.5v-.1zM580.9 60.3h2.5l-2.5 .1z"/>
<path d="M22.4 110.4h2.5v-.1zM22.4 110.3h2.5l-2.5 .1z"/>
<path d="M580.9 110.4h2.5v-.1zM580.9 110.3h2.5l-2.5 .1z"/>
<path d="M22.4 160.4h2.5v-.1zM22.4 160.3h2.5l-2.5 .1z"/>
<path d="M525.8 161.1h50v-.2zM525.8 160.9h50l-50 .2z"/>
<path d="M580.9 160.4h2.5v-.1zM580.9 160.3h2.5l-2.5 .1z"/>
<path d="M22.4 210.4h2.5v-.1zM22.4 210.3h2.5l-2.5 .1z"/>
<path d="M525.8 211.1h50v-.2zM525.8 210.9h50l-50 .2z"/>
<path d="M580.9 210.4h2.5v-.1zM580.9 210.3h2.5l-2.5 .1z"/>
<path d="M525.8 227.7h50v-.1zM525.8 227.6h50l-50 .1z"/>
<path d="M525.8 244.2v.2l50-.2zM525.8 244.4l50-.2v.2z"/>
<path d="M525.8 244.4h50v-.2zM525.8 244.2h50l-50 .2z"/>
<path d="M22.4 260.4h2.5v-.1zM22.4 260.3h2.5l-2.5 .1z"/>
<path d="M525.8 260.9v.2l50-.2zM525.8 261.1l50-.2v.2z"/>
<path d="M525.8 260.9v.2l50-.2zM525.8 261.1l50-.2v.2z"/>
<path d="M525.8 277.6v.1l50-.1zM525.8 277.7l50-.1v.1z"/>
<path d="M525.8 260.9v.2l50-.2zM525.8 261.1l50-.2v.2z"/>
<path d="M525.8 260.9v.2l50-.2zM525.8 261.1l50-.2v.2z"/>
<path d="M580.9 260.4h2.5v-.1zM580.9 260.3h2.5l-2.5 .1z"/>
<path d="M525.8 294.2v.2l50-.2zM525.8 294.4l50-.2v.2z"/>
<path d="M525.8 294.2v.2l50-.2zM525.8 294.4l50-.2v.2z"/>
<path d="M580.8 287.4l.2 2.4v-2.4zM580.8 287.4l.2 2.4h-.2z"/>
<path d="M22.4 310.4h2.5v-.1zM22.4 310.3h2.5l-2.5 .1z"/>
<path d="M525.8 315.9h50zM525.8 316l50-.1z"/>
<path d="M525.8 310.9v.2l50-.2zM525.8 311.1l50-.2v.2z"/>
<path d="M525.8 335.9h50zM525.8 336l50-.1z"/>
<path d="M525.8 330.9h50zM525.8 331l50-.1z"/>
<path d="M525.8 325.9h50zM525.8 326l50-.1z"/>
<path d="M525.8 320.9h50zM525.8 321l50-.1z"/>
<path d="M525.8 355.9h50zM525.8 356l50-.1z"/>
<path d="M525.8 350.9h50zM525.8 351l50-.1z"/>
<path d="M525.8 345.9h50zM525.8 346l50-.1z"/>
<path d="M525.8 340.9h50zM525.8 341l50-.1z"/>
<path d="M22.4 360.4h2.5v-.1zM22.4 360.3h2.5l-2.5 .1z"/>
<path d="M525.8 360.9v.2l50-.2zM525.8 361.1l50-.2v.2z"/>
<path d="M525.8 360.9v.2l50-.2zM525.8 361.1l50-.2v.2z"/>
<path d="M575.8 361.1h2.5v-.2zM575.8 360.9h2.5l-2.5 .2z"/>
<path d="M575.8 361.1h2.5v-.2zM575.8 360.9h2.5l-2.5 .2z"/>
<path d="M580.9 360.4h2.5v-.1zM580.9 360.3h2.5l-2.5 .1z"/>
<path d="M80.8 411.2l.2 2.5v-2.5zM80.8 411.2l.2 2.5h-.2z"/>
<path d="M130.8 411.2l.2 2.5v-2.5zM130.8 411.2l.2 2.5h-.2z"/>
<path d="M180.8 411.2l.2 2.5v-2.5zM180.8 411.2l.2 2.5h-.2z"/>
<path d="M230.8 411.2l.2 2.5v-2.5zM230.8 411.2l.2 2.5h-.2z"/>
<path d="M280.8 411.2l.2 2.5v-2.5zM280.8 411.2l.2 2.5h-.2z"/>
<path d="M330.8 411.2l.2 2.5v-2.5zM330.8 411.2l.2 2.5h-.2z"/>
<path d="M380.8 411.2l.2 2.5v-2.5zM380.8 411.2l.2 2.5h-.2z"/>
<path d="M430.8 411.2l.2 2.5v-2.5zM430.8 411.2l.2 2.5h-.2z"/>
<path d="M480.8 411.2l.2 2.5v-2.5zM480.8 411.2l.2 2.5h-.2z"/>
<path d="M530.8 411.2l.2 2.5v-2.5zM530.8 411.2l.2 2.5h-.2z"/>
</g>
<path d="M24.9 10.4h556v400.8h-556zM590.9 411.2h2.2" fill="none" stroke="#000" stroke-width=".27"/>
<!-- layer: ALTRE LINEE -->
<g fill="#fff" stroke="#fff" stroke-width=".27">
<path d="M149.8 52.9v4.4l5.9-4.4zM149.8 57.3l5.9-4.4v4.4z"/>
<path d="M265.1 52.9v4.4l5.9-4.4zM265.1 57.3l5.9-4.4v4.4z"/>
<path d="M401.2 52.9v4.4l8.4-4.4zM401.2 57.3l8.4-4.4v4.4z"/>
<path d="M208.5 62.9v3.1h4.4zM208.5 62.9h4.4v3.1z"/>
<path d="M218.5 62.2v3.1h4.3zM218.5 62.2h4.3v3.1z"/>
<path d="M147.8 89.8v4.4l5.9-4.4zM147.8 94.2l5.9-4.4v4.4z"/>
<path d="M218.5 88.1v3.2h4.3zM218.5 88.1h4.3v3.2z"/>
<path d="M218.5 96.4v3.1h4.3zM218.5 96.4h4.3v3.1z"/>
<path d="M135.4 121.8v4.4l5.9-4.4zM135.4 126.2l5.9-4.4v4.4z"/>
<path d="M180.2 139.4v5.9h4.4zM180.2 139.4h4.4v5.9z"/>
<path d="M190.1 152.1v3.1h4.4zM190.1 152.1h4.4v3.1z"/>
<path d="M313.5 52.9v4.4l3.1-4.4zM316.6 52.9v4.4h-3.1z"/>
<path d="M304.9 138.1v3.1h4.4zM304.9 138.1h4.4v3.1z"/>
<path d="M253.2 152.8v4.3l5.4-4.3zM253.2 157.1l5.4-4.3v4.3z"/>
<path d="M296.1 150.6v3.1h4.4zM296.1 150.6h4.4v3.1z"/>
<path d="M296 157v3.1h4.4zM296 157h4.4v3.1z"/>
<path d="M327.4 104.3v5.8h4.4zM327.4 104.3h4.4v5.8z"/>
<path d="M493.3 158.8v4.4l3.2-4.4zM496.5 158.8v4.4h-3.2z"/>
<path d="M166 178.6v4.3l8.4-4.3zM166 182.9l8.4-4.3v4.3z"/>
<path d="M247.6 227.2v4.4l3.1-4.4zM250.7 227.2v4.4h-3.1z"/>
<path d="M292.8 179.3v4.4l5.9-4.4zM292.8 183.7l5.9-4.4v4.4z"/>
</g>
<text font-size="13.4" x="534.8" y="390.8">A714</text>
<g font-size="5">
<text x="149.9" y="56.9">89</text>
<text x="265.2" y="56.9">65</text>
<text x="313.7" y="56.9">6</text>
<text x="401" y="56.9">140</text>
<text x="212.5" y="65.9" transform="rotate(-90 212.5 65.9)">8</text>
<text x="222.4" y="65.1" transform="rotate(-90 222.4 65.1)">2</text>
<text x="147.9" y="93.8">85</text>
<text x="222.4" y="91" transform="rotate(-90 222.4 91)">4</text>
<text x="222.4" y="99.2" transform="rotate(-90 222.4 99.2)">2</text>
<text x="331.3" y="110" transform="rotate(-90 331.3 110)">70</text>
<text x="135.6" y="125.7">60</text>
<text x="308.9" y="141.1" transform="rotate(-90 308.9 141.1)">6</text>
<text x="184.1" y="145.1" transform="rotate(-90 184.1 145.1)">26</text>
<text x="194.1" y="155" transform="rotate(-90 194.1 155)">2</text>
<text x="300" y="153.5" transform="rotate(-90 300 153.5)">5</text>
<text x="253.5" y="156.8">41</text>
<text x="300" y="159.9" transform="rotate(-90 300 159.9)">2</text>
<text x="493.6" y="162.8">2</text>
<text x="165.9" y="182.5">124</text>
<text x="293" y="183.2">60</text>
<text x="529" y="183.1">QUINTA MONROY</text>
<text x="539.7" y="189.2">SIMPLEX</text>
<text x="541.3" y="195.2">STUDIO</text>
<text x="247.8" y="231.2">2</text>
</g>
<g font-size="4.2">
<text x="63.9" y="355.7">12x 102138</text>
<text x="117.3" y="355.7">8x 101345</text>
<text x="168.8" y="355.7">26x 101350</text>
<text x="222.4" y="355.7">3x 107603</text>
<text x="277.7" y="355.7">35x 118381</text>
<text x="331" y="355.7">2x 101560</text>
<text x="380.6" y="355.7">27x 122741</text>
<text x="441.3" y="355.7">8x 120076</text>
<text x="495.3" y="355.7">2x 100413</text>
</g>
<g font-size="3.5">
<text x="107.9" y="82.3">1x SOSTEGNO PIANO DI APPOGGIO GRANDE</text>
<text x="107.9" y="117.2">1x SOSTEGNO PIANO DI APPOGGIO PICCOLO</text>
<text x="235.4" y="150.5">2x BLOCCO 2 GAMBE</text>
<text x="335.1" y="152.6">1x PIANO DI APPOGGIO</text>
<text x="107.9" y="173">1x SOSTEGNO BINARI CASSETTO</text>
<text x="235.7" y="176.9">2x SOSTEGNO CASSETTO</text>
<text x="326.7" y="197.8">vista dall'alto</text>
<text x="326.7" y="205.6">vista dal basso</text>
<text x="265.6" y="213.9">4x BINARIO CASSETTO</text>
<text x="107.9" y="228.8">1x PARTE POSTERIORE</text>
</g>
<g font-size="2.5">
<text x="50.6" y="9.2">1</text>
<text x="105.2" y="9.2">2</text>
<text x="155.2" y="9.2">3</text>
<text x="205.2" y="9.2">4</text>
<text x="255.2" y="9.2">5</text>
<text x="305.2" y="9.2">6</text>
<text x="355.2" y="9.2">7</text>
<text x="405.2" y="9.2">8</text>
<text x="455.2" y="9.2">9</text>
<text x="504.5" y="9.2">10</text>
<text x="554.5" y="9.2">11</text>
<text x="582.1" y="36">A</text>
<text x="22.2" y="36">A</text>
<text x="22.2" y="86.2">B</text>
<text x="582.1" y="86.2">B</text>
<text x="22.1" y="136.3">C</text>
<text x="582" y="136.3">C</text>
<text x="526.6" y="153.9">POLITECNICO DI MILANO</text>
<text x="526.7" y="160">C.L. DESIGN DEGLI INTERNI</text>
<text x="526.7" y="156.9">SCUOLA DEL DESIGN</text>
<text x="526.8" y="163.8">PROGETTO:</text>
<text x="22.1" y="186.2">D</text>
<text x="582" y="186.2">D</text>
<text x="526.8" y="213.8">CORSO:</text>
<text x="537.1" y="218.7">STRUMENTI E METODI</text>
<text x="540.8" y="221.7">DEL PROGETTO</text>
<text x="526.8" y="230.4">DOCENTE:</text>
<text x="22.2" y="236.3">E</text>
<text x="539.5" y="236.9">MARCO FERRARA</text>
<text x="582.1" y="236.3">E</text>
<text x="526.8" y="247.1">STUDENTI:</text>
<text x="540.1" y="253.5">ISABELLA RUINA</text>
<text x="526.8" y="263.8">OGGETTO:</text>
<text x="535.1" y="268.7">ARKELSTORP_602-610-37</text>
<text x="535.1" y="271.7">ABACO VITI E SCRIVANIA</text>
<text x="526.8" y="280.4">NOTE:</text>
<text x="22.2" y="286.3">F</text>
<text x="550.3" y="286.9">-</text>
<text x="582.1" y="286.3">F</text>
<text x="526.8" y="297.1">NOME FILE:</text>
<text x="532.2" y="303.3">ARKELSTORP_602-610-37.dwg</text>
<text x="526.7" y="314.4">VERS</text>
<text x="566.3" y="314.4">DATA</text>
<text x="22" y="336.2">G</text>
<text x="581.9" y="336.2">G</text>
<text x="526.8" y="359.4">A</text>
<text x="560.4" y="359.4">2017.05.23</text>
<text x="526.8" y="363.9">TAVOLA NO.:</text>
<text x="563" y="363.9">5 DI</text>
<text x="570.1" y="363.9">12</text>
<text x="22.1" y="386.3">H</text>
<text x="582" y="386.3">H</text>
<text x="526.8" y="406.4">DATA:</text>
<text x="536.8" y="406.4">2017/04/03</text>
<text x="551.7" y="406.4">SCALA:</text>
<text x="563.5" y="406.4">1:0000</text>
<text x="19.5" y="411.4" transform="rotate(-90 19.5 411.4)">DIRECTORY: C:\USERS\ISA\ONEDRIVE\FERRARA\FASE 2\QM-S_1_STUDIO\ARKELSTORP_602-610-37\ARKELSTORP_602-610-37.DWG | PLOTTED ON: 30/05/2017 00:26:21 | BY USER: ISABELLA RUINA</text>
<text x="526.7" y="409.3">REV:</text>
<text x="536.8" y="409.4">A</text>
<text x="551.7" y="409.4">FORMATO:</text>
<text x="568.2" y="409.4">A1</text>
<text x="48.7" y="414.5">1</text>
<text x="105.2" y="414.5">2</text>
<text x="155.2" y="414.5">3</text>
<text x="205.2" y="414.5">4</text>
<text x="255.2" y="414.5">5</text>
<text x="305.2" y="414.5">6</text>
<text x="355.2" y="414.5">7</text>
<text x="405.2" y="414.5">8</text>
<text x="455.2" y="414.5">9</text>
<text x="504.5" y="414.5">10</text>
<text x="554.5" y="414.5">11</text>
</g>
</svg>
